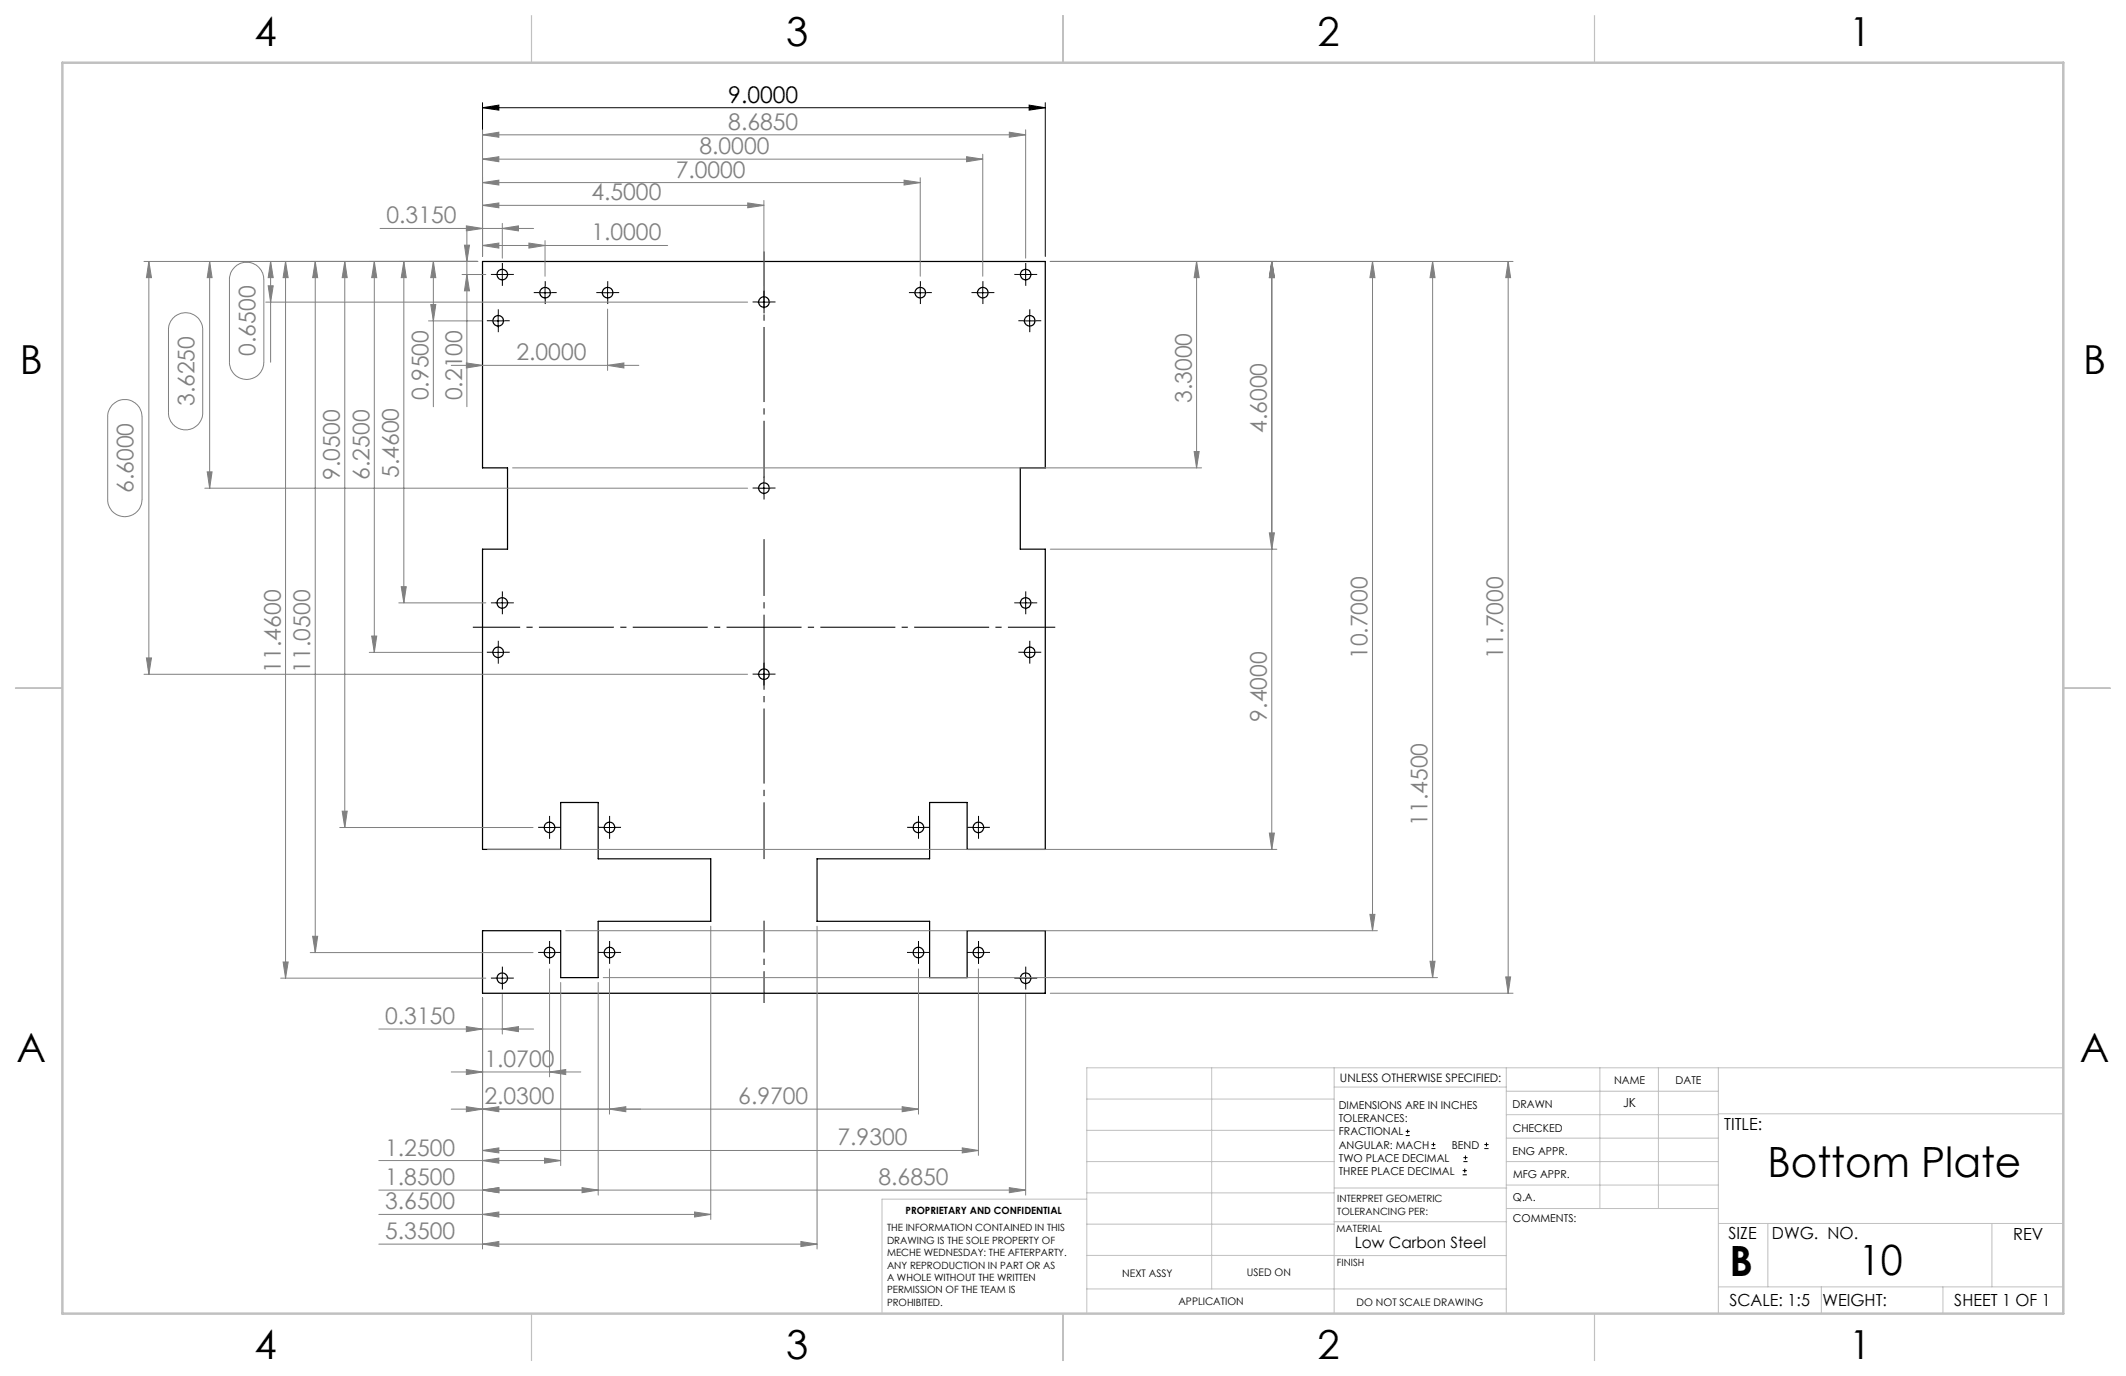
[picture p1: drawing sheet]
<svg xmlns="http://www.w3.org/2000/svg" width="432mm" height="279mm" viewBox="0 0 432 279" stroke-linecap="round" stroke-linejoin="round" font-family="sans-serif">
<g fill="none" stroke="#000" stroke-width=".25">
<path d="M98 53.1h114.3v41.9h-5.1v16.5h5.1v61h-15.9v-9.6h-7.6v11.5h-22.9v12.7h22.9v11.4h7.6v-9.5h15.9v12.7h-114.3v-12.7h15.9v9.5h7.6v-11.4h22.9v-12.7h-22.9v-11.5h-7.6v9.6h-15.9v-61h5.1v-16.5h-5.1z"/>
<circle cx="102" cy="55.8" r="1.08"/>
<circle cx="110.7" cy="59.4" r="1.08"/>
<circle cx="123.4" cy="59.4" r="1.08"/>
<circle cx="186.9" cy="59.4" r="1.08"/>
<circle cx="199.6" cy="59.4" r="1.08"/>
<circle cx="208.3" cy="55.8" r="1.07"/>
<circle cx="101.2" cy="65.1" r="1.08"/>
<circle cx="155.2" cy="61.3" r="1.08"/>
<circle cx="209.1" cy="65.1" r="1.08"/>
<circle cx="155.2" cy="99.1" r="1.08"/>
<circle cx="101.2" cy="132.4" r="1.08"/>
<circle cx="102" cy="122.4" r="1.08"/>
<circle cx="155.2" cy="136.9" r="1.08"/>
<circle cx="208.3" cy="122.4" r="1.07"/>
<circle cx="209.1" cy="132.5" r="1.08"/>
<circle cx="111.6" cy="168" r="1.08"/>
<circle cx="123.8" cy="168" r="1.07"/>
<circle cx="186.5" cy="168" r="1.08"/>
<circle cx="198.7" cy="168" r="1.07"/>
<circle cx="102" cy="198.6" r="1.08"/>
<circle cx="111.6" cy="193.4" r="1.08"/>
<circle cx="123.8" cy="193.4" r="1.07"/>
<circle cx="186.5" cy="193.4" r="1.08"/>
<circle cx="198.7" cy="193.4" r="1.07"/>
<circle cx="208.3" cy="198.6" r="1.07"/>
</g>
<g fill="none" stroke="#000" stroke-width=".2">
<path d="M98 21.9l3.3-.6v1.1zM98 20.8v31.3M98 21.9h114.3M209 21.3l3.3 .6-3.3 .5zM212.3 20.8v31.3M100.8 55.7h2.5M102 54.5v2.5M109.5 59.4h2.5M110.7 58.2v2.5M122.2 59.4h2.5M123.4 58.2v2.5M185.7 59.4h2.5"/>
<path d="M186.9 58.2v2.5M198.4 59.4h2.5M199.6 58.2v2.5M207.1 55.7h2.4M208.3 54.5v2.5M99.9 65.2h2.5M101.2 63.9v2.5M153.9 61.3h2.5M155.2 60.1v2.5M207.9 65.2h2.5M209.1 63.9v2.5M153.9 99.1h2.5"/>
<path d="M155.2 97.9v2.5M99.9 132.5h2.5M100.8 122.4h2.5M101.2 131.2v2.5M102 121.2v2.5M153.9 136.9h2.5M155.2 135.6v2.5M207.1 122.4h2.4M207.9 132.5h2.5M208.3 121.2v2.5M209.1 131.2v2.5M110.3 168h2.6"/>
<path d="M111.6 166.8v2.5M122.6 168h2.5M123.8 166.8v2.5M185.3 168h2.5M186.5 166.8v2.5M197.5 168h2.5M198.7 166.8v2.5M100.8 198.6h2.5M102 197.4v2.5M110.3 193.4h2.6M111.6 192.2v2.5M122.6 193.4h2.5"/>
<path d="M123.8 192.2v2.5M185.3 193.4h2.5M186.5 192.2v2.5M197.5 193.4h2.5M198.7 192.2v2.5M207.1 198.6h2.4M208.3 197.4v2.5M285.5 230.6h.8M285.5 229.7h.8M285.9 229.3v.9M290.7 233.2h.8M290.7 232.4h.8"/>
<path d="M291.1 232v.8M297.1 238.5h.8M297.1 237.7h.8M297.2 235.9h.9M297.2 235.1h.9M297.5 237.3v.8M297.6 234.6v.9M301.5 233.2h.8M301.5 232.4h.8M301.9 232v.8"/>
</g>
<g fill="none" stroke="#808080" stroke-width=".2">
<path d="M98 37.1l3.3-.5v1zM98 32.3l3.3-.5v1zM98 27.4l3.3-.6v1.1zM98 26.4v25.7M98 37.1h88.9M98 32.3h101.6M98 27.4h110.3M183.6 36.6l3.3 .5-3.3 .5zM186.9 36.1v20M196.3 31.8l3.3 .5-3.3 .5zM199.6 31.3v24.8M205 26.8l3.3 .6-3.3 .5z"/>
<path d="M208.3 26.4v26M29.2 53.1h67.8M30.2 53.1l.6 3.3h-1.1zM30.2 53.1v83.8M42.6 53.1l.5 3.3h-1zM42.6 53.1v46M47.8 54.2a3.5 3.5 0 0 1 3.7-.6 3.5 3.5 0 0 1 2.1 3.1v16.9a3.5 3.5 0 0 1-3.5 3.4 3.5 3.5 0 0 1-3.5-3.4v-17.1a3.5 3.5 0 0 1 1.2-2.3zM54.5 58h1l-.5 3.3zM55 53.1l.5 3.3h-1zM55 53.1v20.5M58 53.1l.5 3.3h-1zM58 53.1v145.5"/>
<path d="M64 53.1l.5 3.3h-1zM64 53.1v140.3M70 53.1l.5 3.3h-1zM70 53.1v114.9M76 53.1l.5 3.3h-1zM76 53.1v79.4M77.2 46.4h31.2M82 53.1l.5 3.3h-1zM82 53.1v69.3M88 53.1l.5 3.3h-1zM88 53.1v29.5M93.8 55.7h4.9"/>
<path d="M94.3 49.8h1.1l-.6 3.3zM94.7 45.9l3.3 .5-3.3 .5zM94.8 55.7l.6 3.4h-1.1zM94.8 46.7v35.9M98 49.8l3.3-.4v1zM98 41.7l3.3-.5v1zM98 49.8h37.6M98 41.7h57.2M102 46.4l3.3-.5v1zM102 45.4v7M107.4 49.4l3.3 .4-3.3 .6zM110.7 48.9v7.2"/>
<path d="M151.9 41.2l3.3 .5-3.3 .5zM155.2 40.7v17.3M213.3 53.1h94M243 53.1l.6 3.3h-1.1zM243 53.1v41.9M258.3 53.1l.5 3.3h-1zM258.3 53.1v119.4M278.8 53.1l.5 3.3h-1.1zM278.8 53.1v135.9M291 53.1l.5 3.3h-1.1zM291 53.1v145.4M306.3 53.1l.5 3.3h-1z"/>
<path d="M306.3 53.1v148.6M35.2 64.6a3.5 3.5 0 0 1 3.8-.8 3.5 3.5 0 0 1 2.2 3.2v16.8a3.5 3.5 0 0 1-3.5 3.5 3.5 3.5 0 0 1-3.5-3.5v-16.8a3.6 3.6 0 0 1 1-2.4zM54 61.3h97.8M87 65.2h10.9M87.5 61.8h1l-.5 3.4zM91.7 74.2h38.1M94.7 73.7l3.3 .5-3.3 .5zM123.4 74.2l3.3-.5v1zM123.4 62.8v12.4M22.8 82.2a3.5 3.5 0 0 1 3.9-.8 3.5 3.5 0 0 1 2.2 3.2v16.8a3.5 3.5 0 0 1-3.5 3.5 3.5 3.5 0 0 1-3.5-3.5v-16.8a3.6 3.6 0 0 1 .9-2.4zM41.6 99.1h110.2M42.1 95.8h1l-.5 3.3z"/>
<path d="M104.1 95h140M242.5 91.7h1.1l-.6 3.3zM81.5 119.1h1l-.5 3.3zM213.3 111.5h46M257.8 108.2h1l-.5 3.3zM29.2 136.9h122.6M29.7 133.6h1.1l-.6 3.3zM75 132.5h22.9M75.5 129.2h1l-.5 3.3zM81 122.4h17.7M69 168h39.3M69.5 164.7h1l-.5 3.3z"/>
<path d="M99 172.5h160.3M257.8 169.2h1l-.5 3.3zM57 198.6h41.7M57.5 195.3h1l-.5 3.3zM63 193.4h45.3M63.5 190.1h1l-.5 3.3zM111.6 196.7v22M113.9 199.5v37.2M114.9 189h164.9M121.5 199.5v43.2M122.5 198.5h169.5M123.8 196.7v29.5"/>
<path d="M144.4 188.1v59.5M165.9 188.1v65.5M186.5 196.7v29.5M198.7 196.7v37.9M278.2 185.7h1.1l-.5 3.3zM290.4 195.2h1.1l-.5 3.3zM305.8 198.4h1l-.5 3.3zM76.9 209h31.5M91.7 217.7h26.3M94.7 208.5l3.3 .5-3.3 .5zM94.7 217.2l3.3 .5-3.3 .5zM98 202.7v50.9"/>
<path d="M102 209l3.3-.5v1zM102 201.9v8.1M111.6 217.7l3.3-.5v1zM208.3 201.9v40.8M213.3 201.7h94M76.9 235.7h37M91.7 225.2h94.8M94.7 224.7l3.3 .5-3.3 .5zM98 235.7l3.3-.5v1zM98 225.2l3.3-.5v1zM98 233.6l3.3-.5v1zM98 233.6h100.7"/>
<path d="M110.6 235.2l3.3 .5-3.3 .5zM123.8 225.2l3.3-.5v1zM183.2 224.7l3.3 .5-3.3 .5zM195.4 233.1l3.3 .5-3.3 .5zM76.9 246.6h67.5M76.9 252.6h89M76.9 241.7h131.4M98 246.6l3.3-.5v1zM98 252.6l3.3-.5v1zM98 241.7l3.3-.5v1zM118.2 241.2l3.3 .5-3.3 .5zM141.1 246.1l3.3 .5-3.3 .5z"/>
<path d="M162.7 252.1l3.2 .5-3.2 .5zM205 241.2l3.3 .5-3.3 .5z"/>
</g>
<path d="M96 127.4h118.3" fill="none" stroke="#000" stroke-width=".2" stroke-dasharray="15.2 1.3 1.3 1.3" stroke-dashoffset="5.6" stroke-linecap="butt"/>
<path d="M155.2 51.1v45.9M155.2 109.5v64.9" fill="none" stroke="#000" stroke-width=".2" stroke-dasharray="15.2 1.3 1.3 1.3" stroke-dashoffset="3.7" stroke-linecap="butt"/>
<path d="M155.2 187v16.7" fill="none" stroke="#000" stroke-width=".2" stroke-dasharray="15.2 1.3 1.3 1.3" stroke-dashoffset="8.8" stroke-linecap="butt"/>
<g fill="none" stroke="#000" stroke-width=".2" stroke-dasharray="15.2 1.3 1.3 1.3" stroke-linecap="butt">
<path d="M100.8 55.7h-1.1M102 54.5v-1.1M102 57v1.1M103.3 55.7h1.1M109.5 59.4h-1.1M110.7 58.2v-1.1M112 59.4h1.1M122.2 59.4h-1.1M123.4 58.2v-1.1M124.7 59.4h1.1M185.7 59.4h-1.1M186.9 58.2v-1.1"/>
<path d="M188.2 59.4h1.1M198.4 59.4h-1.1M199.6 58.2v-1.1M200.9 59.4h1.1M207.1 55.7h-1.1M208.3 54.5v-1.1M208.3 57v1.1M209.6 55.7h1.1M100 65.1h-1.1M101.2 63.9v-1.1M101.2 66.4v1M102.5 65.1h1"/>
<path d="M110.7 60.7v1M123.4 60.7v1M153.9 61.3h-1M155.2 60.1v-1.1M155.2 62.6v1M156.4 61.3h1.1M186.9 60.7v1M199.6 60.7v1M207.9 65.1h-1.1M209.2 63.9v-1.1M209.2 66.4v1M210.4 65.1h1.1"/>
<path d="M153.9 99.1h-1M155.2 97.8v-1M156.4 99.1h1.1M155.2 100.3v1.1M100 132.4h-1.1M100.8 122.4h-1.1M101.2 131.2v-1.1M101.2 133.7v1.1M102 121.2v-1.1M102 123.7v1M102.5 132.4h1M103.3 122.4h1.1"/>
<path d="M153.9 136.9h-1M155.2 135.6v-1M155.2 138.1v1.1M156.4 136.9h1.1M207.1 122.4h-1.1M207.9 132.4h-1.1M208.3 121.2v-1.1M208.3 123.7v1M209.2 131.2v-1.1M209.2 133.7v1.1M209.6 122.4h1.1M210.4 132.4h1.1"/>
<path d="M110.4 168h-1.1M111.6 166.7v-1M111.6 169.2v1.1M112.9 168h1M122.6 168h-1.1M123.8 166.7v-1M123.8 169.2v1.1M125.1 168h1M185.3 168h-1.1M186.6 166.7v-1M186.6 169.2v1.1M187.8 168h1.1"/>
<path d="M197.5 168h-1.1M198.7 166.7v-1M198.7 169.2v1.1M200 168h1.1M100.8 198.6h-1.1M102 197.4v-1.1M102 199.9v1M103.3 198.6h1.1M110.4 193.4h-1.1M111.6 192.1v-1M111.6 194.6v1.1M112.9 193.4h1"/>
<path d="M122.6 193.4h-1.1M123.8 192.1v-1M123.8 194.6v1.1M125.1 193.4h1M185.3 193.4h-1.1M186.6 192.1v-1M186.6 194.6v1.1M187.8 193.4h1.1M197.5 193.4h-1.1M198.7 192.1v-1M198.7 194.6v1.1M200 193.4h1.1"/>
<path d="M207.1 198.6h-1.1M208.3 197.4v-1.1M208.3 199.9v1M209.6 198.6h1.1"/>
</g>
<g fill="none" stroke="#c0c0c0" stroke-width=".2">
<path d="M246.1 216.8v44.9M271 216.8v49.9M305.9 216.8v49.9M324.9 216.8v28.6M336.8 216.8v28.6M349 216.8v49.9M419.1 216.8h-198.4v49.9M220.7 235.9h50.3M220.7 229.5h50.3M220.7 223.2h50.3M271 220.7h34.9M305.9 231.1h43.1"/>
<path d="M305.9 226.3h43.1M305.9 221.6h43.1M305.9 235.9h43.1M349 226.2h70.1M220.7 248.6h50.3M220.7 242.2h50.3M220.7 254.9h50.3M220.7 243.5h-41.6v23.2M271 255h34.9M271 248.1h35M271 241.2h35M305.9 240.6h43.1"/>
<path d="M306 245.4h43M349 248.4h70.1M359.1 248.4v12.9M404.6 248.4v12.9M220.7 261.7h85.2M349 261.3h70.1M369.9 261.3v5.4M394.6 261.3v5.4"/>
</g>
<path d="M107.9 3.2v9.5M215.9 3.2v9.5M323.8 3.2v9.5M3.1 139.7h9.6M419.1 139.7h9.5M107.9 266.7v9.6M215.9 266.7v9.6M323.8 266.7v9.6" fill="none" stroke="#c0c0c0" stroke-width=".25"/>
<path d="M12.7 12.7h406.4v254h-406.4z" fill="none" stroke="#c0c0c0" stroke-width=".5"/>
<path d="M98 21.9l3.3-.6v1.1zM209 21.3l3.3 .6-3.3 .5z" fill="#000"/>
<g fill="#808080">
<path d="M98 246.6l3.3-.5v1zM141.1 246.1l3.3 .5-3.3 .5zM98 252.6l3.3-.5v1zM162.7 252.1l3.2 .5-3.2 .5z"/>
<path d="M98 235.7l3.3-.5v1zM110.6 235.2l3.3 .5-3.3 .5zM98 241.7l3.3-.5v1zM118.2 241.2l3.3 .5-3.3 .5zM94.7 208.5l3.3 .5-3.3 .5zM102 209l3.3-.5v1zM94.7 217.2l3.3 .5-3.3 .5zM111.6 217.7l3.3-.5v1zM98 225.2l3.3-.5v1zM183.2 224.7l3.3 .5-3.3 .5z"/>
<path d="M102 46.4l3.3-.5v1zM94.7 45.9l3.3 .5-3.3 .5zM107.4 49.4l3.3 .4-3.3 .6zM98 49.8l3.3-.4v1zM123.4 74.2l3.3-.5v1zM94.7 73.7l3.3 .5-3.3 .5zM151.9 41.2l3.3 .5-3.3 .5zM98 41.7l3.3-.5v1zM183.6 36.6l3.3 .5-3.3 .5zM98 37.1l3.3-.5v1zM196.3 31.8l3.3 .5-3.3 .5zM98 32.3l3.3-.5v1zM205 26.8l3.3 .6-3.3 .5zM98 27.4l3.3-.6v1.1zM123.8 225.2l3.3-.5v1zM94.7 224.7l3.3 .5-3.3 .5zM195.4 233.1l3.3 .5-3.3 .5zM98 233.6l3.3-.5v1zM205 241.2l3.3 .5-3.3 .5zM98 241.7l3.3-.5v1z"/>
<path d="M57.5 195.3h1l-.5 3.3zM58 53.1l.5 3.3h-1zM54.5 58h1l-.5 3.3zM55 53.1l.5 3.3h-1z"/>
<path d="M94.3 49.8h1.1l-.6 3.3zM94.8 55.7l.6 3.4h-1.1zM88 53.1l.5 3.3h-1zM87.5 61.8h1l-.5 3.4zM42.6 53.1l.5 3.3h-1zM42.1 95.8h1l-.5 3.3zM30.2 53.1l.6 3.3h-1.1zM29.7 133.6h1.1l-.6 3.3zM243 53.1l.6 3.3h-1.1zM242.5 91.7h1.1l-.6 3.3zM258.3 53.1l.5 3.3h-1zM257.8 108.2h1l-.5 3.3zM258.3 53.1l.5 3.3h-1zM257.8 169.2h1l-.5 3.3zM278.8 53.1l.5 3.3h-1.1zM278.2 185.7h1.1l-.5 3.3zM291 53.1l.5 3.3h-1.1zM290.4 195.2h1.1l-.5 3.3zM306.3 53.1l.5 3.3h-1zM305.8 198.4h1l-.5 3.3zM82 53.1l.5 3.3h-1zM81.5 119.1h1l-.5 3.3zM76 53.1l.5 3.3h-1zM75.5 129.2h1l-.5 3.3zM70 53.1l.5 3.3h-1zM69.5 164.7h1l-.5 3.3zM64 53.1l.5 3.3h-1zM63.5 190.1h1l-.5 3.3z"/>
</g>
<g font-size="8.5">
<text x="359" y="239">Bottom Plate</text>
<text x="351.3" y="259">B</text>
<text x="377.5" y="258.9">10</text>
</g>
<g font-size="8.1">
<text x="51.7" y="9.3">4</text>
<text x="159.7" y="9.3">3</text>
<text x="267.6" y="9.3">2</text>
<text x="375.6" y="9.3">1</text>
<text x="4" y="76">B</text>
<text x="423.1" y="76">B</text>
<text x="3.3" y="215.7">A</text>
<text x="422.4" y="215.7">A</text>
<text x="51.7" y="276">4</text>
<text x="159.7" y="276">3</text>
<text x="267.6" y="276">2</text>
<text x="375.6" y="276">1</text>
</g>
<text font-size="4.7" x="147.9" y="20.8">9.0000</text>
<g font-size="4.7" fill="#808080">
<text x="147.9" y="26.3">8.6850</text>
<text x="142.1" y="31.3">8.0000</text>
<text x="120.1" y="40.7">4.5000</text>
<text x="137.2" y="36">7.0000</text>
<text x="78.5" y="45.3">0.3150</text>
<text x="120.1" y="48.8">1.0000</text>
<text x="51.9" y="72.2" transform="rotate(-90 51.9 72.2)">0.6500</text>
<text x="104.9" y="73.2">2.0000</text>
<text x="39.5" y="82.5" transform="rotate(-90 39.5 82.5)">3.6250</text>
<text x="87" y="81.3" transform="rotate(-90 87 81.3)">0.9500</text>
<text x="93.8" y="81.3" transform="rotate(-90 93.8 81.3)">0.2100</text>
<text x="242" y="81.8" transform="rotate(-90 242 81.8)">3.3000</text>
<text x="257.3" y="87.9" transform="rotate(-90 257.3 87.9)">4.6000</text>
<text x="27.1" y="100.1" transform="rotate(-90 27.1 100.1)">6.6000</text>
<text x="69" y="97.4" transform="rotate(-90 69 97.4)">9.0500</text>
<text x="75" y="97.4" transform="rotate(-90 75 97.4)">6.2500</text>
<text x="81" y="97" transform="rotate(-90 81 97)">5.4600</text>
<text x="57" y="136.6" transform="rotate(-90 57 136.6)">11.4600</text>
<text x="63" y="136.6" transform="rotate(-90 63 136.6)">11.0500</text>
<text x="277.8" y="133.8" transform="rotate(-90 277.8 133.8)">10.7000</text>
<text x="305.3" y="133.8" transform="rotate(-90 305.3 133.8)">11.7000</text>
<text x="257.3" y="146.5" transform="rotate(-90 257.3 146.5)">9.4000</text>
<text x="290" y="167.7" transform="rotate(-90 290 167.7)">11.4500</text>
<text x="78.2" y="207.9">0.3150</text>
<text x="98.4" y="216.6">1.0700</text>
<text x="98.4" y="224.2">2.0300</text>
<text x="150" y="224.2">6.9700</text>
<text x="170.1" y="232.6">7.9300</text>
<text x="78.2" y="234.6">1.2500</text>
<text x="78.2" y="240.6">1.8500</text>
<text x="78.2" y="245.6">3.6500</text>
<text x="178.4" y="240.6">8.6850</text>
<text x="78.2" y="251.6">5.3500</text>
</g>
<g font-size="3.4">
<text x="350.2" y="229.5">TITLE:</text>
<text x="351.1" y="251.6">SIZE</text>
<text x="359.9" y="251.6">DWG. NO.</text>
<text x="408.9" y="251.7">REV</text>
<text x="351.2" y="265.2">SCALE: 1:5</text>
<text x="370.1" y="265.3">WEIGHT:</text>
<text x="396.9" y="265.2">SHEET 1 OF 1</text>
</g>
<text font-size="3.2" x="275.2" y="253.3">Low Carbon Steel</text>
<text font-size="2.5" x="329.7" y="224.8">JK</text>
<text font-size="2.4" x="272.2" y="219.7">UNLESS OTHERWISE SPECIFIED:</text>
<g font-size="2.2">
<text x="327.8" y="220.1">NAME</text>
<text x="340.3" y="220.2">DATE</text>
<text x="271.9" y="225.3">DIMENSIONS ARE IN INCHES</text>
<text x="271.9" y="227.9">TOLERANCES:</text>
<text x="307.2" y="224.9">DRAWN</text>
<text x="271.9" y="230.6">FRACTIONAL</text>
<text x="271.9" y="233.2">ANGULAR: MACH</text>
<text x="294.9" y="233.2">BEND</text>
<text x="307.3" y="229.8">CHECKED</text>
<text x="271.9" y="235.9">TWO PLACE DECIMAL</text>
<text x="271.9" y="238.5">THREE PLACE DECIMAL</text>
<text x="307.2" y="234.4">ENG APPR.</text>
<text x="307.3" y="239.2">MFG APPR.</text>
<text x="307.3" y="243.9">Q.A.</text>
<text x="307.3" y="248.1">COMMENTS:</text>
</g>
<g font-size="2.1">
<text x="227.9" y="259.2">NEXT ASSY</text>
<text x="253.3" y="259.2">USED ON</text>
<text x="239.3" y="265">APPLICATION</text>
<text x="275.5" y="265.1">DO NOT SCALE DRAWING</text>
</g>
<g font-size="2">
<text x="271.6" y="244.1">INTERPRET GEOMETRIC</text>
<text x="180.2" y="250">THE INFORMATION CONTAINED IN THIS</text>
<text x="183.9" y="246.4">PROPRIETARY AND CONFIDENTIAL</text>
<text x="271.5" y="250.2">MATERIAL</text>
<text x="271.6" y="246.6">TOLERANCING PER:</text>
<text x="180.2" y="252.5">DRAWING IS THE SOLE PROPERTY OF</text>
<text x="180.2" y="255.1">MECHE WEDNESDAY: THE AFTERPARTY.</text>
<text x="180.2" y="257.6">ANY REPRODUCTION IN PART OR AS</text>
<text x="271.5" y="257">FINISH</text>
<text x="180.2" y="260.1">A WHOLE WITHOUT THE WRITTEN</text>
<text x="180.2" y="262.6">PERMISSION OF THE TEAM IS</text>
<text x="180.2" y="265.2">PROHIBITED.</text>
</g>
</svg>
